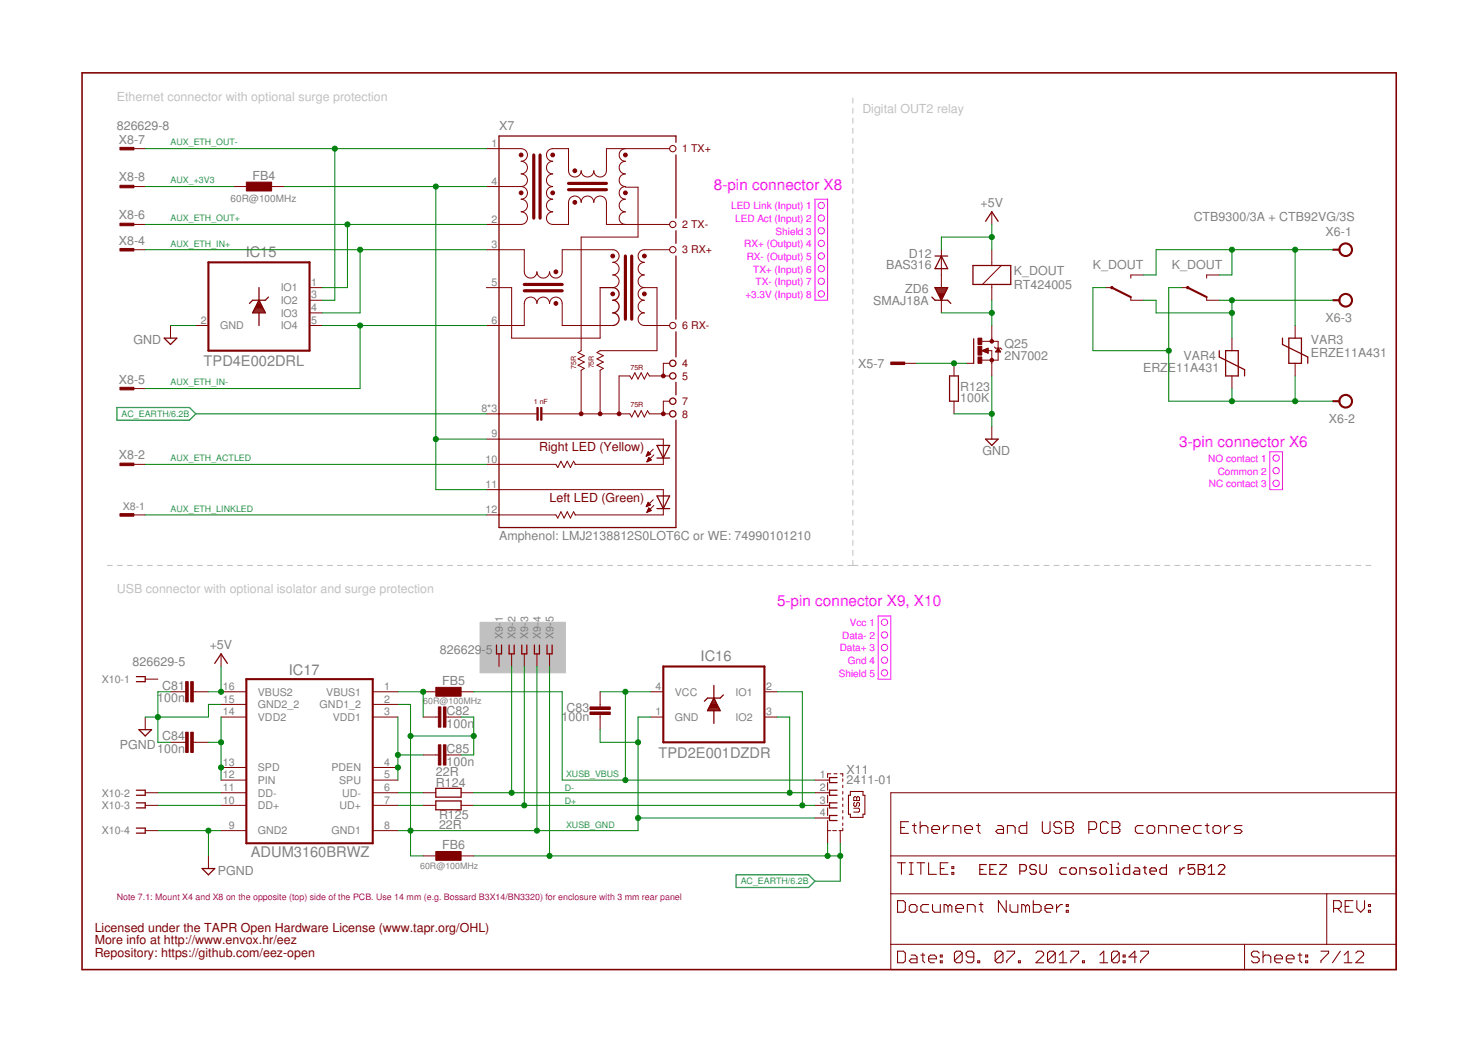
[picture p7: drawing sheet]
<svg xmlns="http://www.w3.org/2000/svg" width="297mm" height="210mm" viewBox="0 0 297 210" stroke-linecap="round" stroke-linejoin="round" font-family="sans-serif">
<g fill="none" stroke="#c0c0c0" stroke-width=".2">
<path d="M171.4 19.7v1M171.4 21.8v1M171.4 23.8v1M171.4 25.8v1M171.4 27.8v1M171.4 29.8v1.1M171.4 31.9v1M171.4 33.9v1M171.4 35.9v1M171.4 37.9v1M171.4 39.9v1.1M171.4 42v1"/>
<path d="M171.4 44v1M171.4 46v1M171.4 48v1M171.4 50v1.1M171.4 52v1.1M171.4 54.1v1M171.4 56.1v1M171.4 58.1v1M171.4 60.1v1.1M171.4 62.2v1M171.4 64.2v1M171.4 66.2v1"/>
<path d="M171.4 68.2v1M171.4 70.2v1.1M171.4 72.3v1M171.4 74.3v1M171.4 76.3v1M171.4 78.3v1M171.4 80.3v1.1M171.4 82.4v1M171.4 84.4v1M171.4 86.4v1M171.4 88.4v1.1M171.4 90.4v1.1"/>
<path d="M171.4 92.5v1M171.4 94.5v1M171.4 96.5v1M171.4 98.5v1M21.6 113.7h1M23.6 113.7h1M25.6 113.7h1M27.6 113.7h1M29.6 113.7h1M31.6 113.7h1M33.6 113.7h1M35.6 113.7h1.1"/>
<path d="M37.7 113.7h1M39.7 113.7h1M41.7 113.7h1M43.7 113.7h1M45.7 113.7h1M47.7 113.7h1M49.7 113.7h1M51.7 113.7h1M53.7 113.7h1.1M55.8 113.7h1M57.8 113.7h1M59.8 113.7h1"/>
<path d="M61.8 113.7h1M63.8 113.7h1M65.8 113.7h1M67.8 113.7h1M69.8 113.7h1M71.8 113.7h1.1M73.9 113.7h1M75.9 113.7h1M77.9 113.7h1M79.9 113.7h1M81.9 113.7h1M83.9 113.7h1"/>
<path d="M85.9 113.7h1M87.9 113.7h1M89.9 113.7h1.1M91.9 113.7h1.1M94 113.7h1M96 113.7h1M98 113.7h1M100 113.7h1M102 113.7h1M104 113.7h1M106 113.7h1M108.1 113.7h1"/>
<path d="M110.1 113.7h1M112.1 113.7h1M114.1 113.7h1M116.1 113.7h1M118.1 113.7h1M120.1 113.7h1M122.1 113.7h1M124.1 113.7h1M126.2 113.7h.9M128.2 113.7h1M130.2 113.7h1M132.2 113.7h1"/>
<path d="M134.2 113.7h1M136.2 113.7h1M138.2 113.7h1M140.2 113.7h1M142.2 113.7h1.1M144.3 113.7h1M146.3 113.7h1M148.3 113.7h1M150.3 113.7h1M152.3 113.7h1M154.3 113.7h1M156.3 113.7h1"/>
<path d="M158.3 113.7h1M160.3 113.7h1.1M162.3 113.7h1.1M164.4 113.7h1M166.4 113.7h1M168.4 113.7h1M170.4 113.7h2M171.4 100.5v1.1M171.4 102.6v1M171.4 104.6v1M171.4 106.6v1M171.4 108.6v1"/>
<path d="M171.4 110.6v1.1M171.4 112.7v1M173.4 113.7h1.1M175.5 113.7h1M177.5 113.7h1M179.5 113.7h1M181.5 113.7h1M183.5 113.7h1.1M185.5 113.7h1.1M187.6 113.7h1M189.6 113.7h1M191.6 113.7h1"/>
<path d="M193.6 113.7h1.1M195.7 113.7h1M197.7 113.7h1M199.7 113.7h1M201.7 113.7h1.1M203.8 113.7h1M205.8 113.7h1M207.8 113.7h1M209.8 113.7h1M211.8 113.7h1.1M213.8 113.7h1.1M215.9 113.7h1"/>
<path d="M217.9 113.7h1M219.9 113.7h1M221.9 113.7h1.1M224 113.7h1M226 113.7h1M228 113.7h1M230 113.7h1.1M232.1 113.7h1M234.1 113.7h1M236.1 113.7h1M238.1 113.7h1M240.1 113.7h1.1"/>
<path d="M242.1 113.7h1.1M244.2 113.7h1M246.2 113.7h1M248.2 113.7h1M250.3 113.7h1M252.3 113.7h1M254.3 113.7h1M256.3 113.7h1M258.3 113.7h1.1M260.3 113.7h1.1M262.4 113.7h1M264.4 113.7h1"/>
<path d="M266.4 113.7h1M268.4 113.7h1.1M270.5 113.7h1M272.5 113.7h1M274.5 113.7h1"/>
</g>
<path d="M96.5 125.1h17.1v10.2h-17.1z" fill="#c0c0c0" stroke="#c0c0c0" stroke-width=".2"/>
<g fill="none" stroke="#800000" stroke-width=".21">
<path d="M170.9 159.1h2.5v.8h.4v3.8h-.4v.6h-2.5v-.6h-.4v-3.8h.4zM180.4 173.5h1.5M181 166.4h.8M181.2 173.5v2.3M182.6 165.2h-1.6v2.4h1.6M182.7 173.5h.8M182.7 175.8h.8M183.1 173.5v2.3M183.4 166h.7M183.7 165.6v1.6l.4 .4M184.3 173.5h1.5M184.9 166.4l.4-.4h.8l.4 .4v1.2"/>
<path d="M184.9 165.2v2.4M185.1 173.5v2.3M186.6 173.5v2.3h1.6M187.3 166.8h1.5v-.4l-.4-.4h-.8l-.3 .4v.8l.3 .4h.8M189 174.6h.7M189.6 166v1.6M190.5 173.5h-1.5v2.3h1.5M190.8 166h-.4l-.8 .8M191.3 175.4h.4v.4h-.4zM191.3 174.2h.4v.4h-.4zM191.6 167.6v-1.6h1.1l.4 .4v1.2M193.9 166.8h1.6v-.4l-.4-.4h-.8l-.4 .4v.8l.4 .4h.8"/>
<path d="M196.2 166h.8M196.6 165.6v1.6l.4 .4M200.5 166h.8l.4 .4v1.2h-1.2l-.4-.4 .4-.4h1.2M202.5 167.6v-1.6h1.1l.4 .4v1.2M206.4 165.2v2.4h-1.2l-.4-.4v-.8l.4-.4h1.2M209.5 165.2v2l.4 .4h.8l.3-.4v-2M213.4 165.6l-.4-.4h-.8l-.4 .4v.4l.4 .4h.8l.4 .4v.4l-.4 .4h-.8l-.4-.4M214.2 165.2h1.1l.4 .4v.4l-.4 .4 .4 .4v.4l-.4 .4h-1.1zM214.2 166.4h1.1M218.8 166.8h1.2l.4-.4v-.8l-.4-.4h-1.2v2.4M222.7 165.6l-.4-.4h-.7l-.4 .4v1.6l.4 .4h.7l.4-.4M223.5 165.2h1.2l.4 .4v.4l-.4 .4 .4 .4v.4l-.4 .4h-1.2z"/>
<path d="M223.5 166.4h1.2M229.7 166h-1.1l-.4 .4v.8l.4 .4h1.1M230.9 166h.8l.4 .4v.8l-.4 .4h-.8l-.4-.4v-.8zM232.9 167.6v-1.6h1.1l.4 .4v1.2M235.2 167.6v-1.6h1.2l.3 .4v1.2M237.5 166.8h1.6v-.4l-.4-.4h-.8l-.4 .4v.8l.4 .4h.8M241.4 166h-1.1l-.4 .4v.8l.4 .4h1.1M242.2 166h.8M242.6 165.6v1.6l.4 .4M243.8 166.4l.4-.4h.7l.4 .4v.8l-.4 .4h-.7l-.4-.4zM246.1 166v1.6M247.3 166h-.4l-.8 .8"/>
<path d="M249.6 166h-1.1l-.4 .4 .4 .4h.7l.4 .4-.4 .4h-1.1M180.4 181.1h1.2l.3 .4v1.5l-.3 .4h-1.2zM180.4 191.2h1.2l.3 .4v1.6l-.3 .4h-1.2zM182.7 182.2l.4-.3h.8l.4 .3v.8l-.4 .4h-.8l-.4-.4zM183.1 192h.8l.4 .4v1.2h-1.2l-.4-.4 .4-.4h1.2M185.1 192h.7M185.5 191.6v1.6l.3 .4M186.6 192.8h1.6v-.4l-.4-.4h-.8l-.4 .4v.8l.4 .4h.8M186.6 181.9h-1.1l-.4 .3v.8l.4 .4h1.1M187.4 181.9v1.1l.4 .4h1.2v-1.5M189 193.2h.4v.4h-.4zM189 192h.4v.4h-.4z"/>
<path d="M190.5 182.2l-.4-.3h-.4v1.5M190.5 182.2l.4-.3 .4 .3v1.2M190.5 182.2v1.2M192.1 182.6h1.5v-.4l-.3-.3h-.8l-.4 .3v.8l.4 .4h.8M193.4 191.6v1.6l-.4 .4h-.8l-.4-.4M193.4 191.6l-.4-.4h-.8l-.4 .4v1.6M193.4 191.6l-1.6 1.6M194.4 183.4v-1.5h1.2l.4 .3v1.2M195.7 192.4h-1.2l-.3-.4v-.4l.3-.4h.8l.4 .4v1.6l-.4 .4h-.8l-.3-.4M196.5 193.2h.4v.4h-.4zM196.8 181.9h.7M197.1 181.5v1.5l.4 .4"/>
<path d="M201.6 191.6v1.6l-.4 .4h-.8l-.4-.4M201.6 191.6l-.4-.4h-.8l-.4 .4v1.6M201.6 191.6l-1.6 1.6M202.2 181.1v2.3l-1.5-2.3v2.3M202.3 191.2h1.6v.4l-1.6 1.6v.4M203 181.9v1.1l.4 .4h1.2v-1.5M204.7 193.2h.4v.4h-.4zM206.1 182.2l-.4-.3h-.4v1.5M206.1 182.2v1.2M206.1 182.2l.4-.3 .4 .3v1.2M207.7 181.1v2.3h1.2l.3-.4v-.8l-.3-.3h-1.2M208.2 191.6l.4-.4h.8l.3 .4v.4l-1.5 1.6h1.5"/>
<path d="M210 182.6h1.6v-.4l-.4-.3h-.8l-.4 .3v.8l.4 .4h.8M212.1 191.6v1.6l-.4 .4h-.8l-.4-.4M212.1 191.6l-.4-.4h-.8l-.4 .4v1.6M212.1 191.6l-1.6 1.6M212.3 181.9v1.5M212.9 193.6h1.5M212.9 192l.7-.8v2.4M213.5 181.9h-.4l-.8 .7M214.3 183h.4v.4h-.4zM214.3 181.9h.4v.3h-.4zM215.2 191.2h1.6v.4l-1.6 1.6v.4M217.6 193.2h.3v.4h-.3z"/>
<path d="M221 193.6h1.6M221 192l.8-.8v2.4M224.9 191.6v1.6l-.3 .4h-.8l-.4-.4M224.9 191.6l-.3-.4h-.8l-.4 .4v1.6M224.9 191.6l-1.5 1.6M225.7 193.2h.4v.4h-.4zM225.7 192h.4v.4h-.4zM228.5 192.4h-1.6l1.2-1.2v2.4M229.2 191.2h1.6v.4l-1.6 1.6v.4M253.1 191.6l-.4-.4h-.8l-.4 .4v.4l.4 .4h.8l.4 .4v.4l-.4 .4h-.8l-.4-.4M253.8 192.4l.4-.4h.8l.4 .4v1.2M253.8 191.2v2.4"/>
<path d="M256.2 192.8h1.5v-.4l-.4-.4h-.7l-.4 .4v.8l.4 .4h.7M258.5 192.8h1.6v-.4l-.4-.4h-.8l-.4 .4v.8l.4 .4h.8M260.9 192h.7M261.2 191.6v1.6l.4 .4M262.4 193.2h.4v.4h-.4zM262.4 192h.4v.4h-.4zM265.5 191.2h1.5v.4l-1.5 1.6v.4M268 182.6h1.2l.4-.4v-.7l-.4-.4h-1.2v2.3M268.8 182.6l.8 .8M269.4 191.2l-1.6 2.4M270.2 193.6h1.5M270.2 192l.7-.8v2.4"/>
<path d="M270.3 182.2h.8M271.9 181.1h-1.6v2.3h1.6M272.5 191.6l.4-.4h.7l.4 .4v.4l-1.5 1.6h1.5M272.7 181.1v1.5l.8 .8 .7-.8v-1.5M275 183h.4v.4h-.4zM275 181.9h.4v.3h-.4z"/>
</g>
<g fill="none" stroke="#800000" stroke-width=".25">
<path d="M135.8 28.6v-1.3h-35.5v78.8h35.5v-21.6M135.8 31.2v12.7M52 57.8v2.6M54 59.7l-.7 .7h-2.5l-.7 .6M120.6 57.8h2.5a1.27 1.27 0 0 1 1.3 1.3 1.27 1.27 0 0 1-1.3 1.3 1.27 1.27 0 0 1 1.3 1.2 1.27 1.27 0 0 1-1.3 1.3 1.27 1.27 0 0 1 1.3 1.3 1.27 1.27 0 0 1-1.3 1.2M135.8 46.4v2.5M135.8 51.5v12.7M187.3 59.7l.6 .7h2.6l.6 .6M187.9 57.8h2.6l-1.3 2.6zM187.9 51.5h2.6M188 58.1h2.3M188.2 58.3h2"/>
<path d="M188.3 58.5h1.8M188.4 58.7h1.6M188.5 59h1.4M188.6 59.2h1.2M188.7 59.4h1M188.8 59.6h.7M188.9 59.9h.5M189.2 51.5l1.3 2.5h-2.6zM195.5 53.4h7.6v3.8h-7.6zM198.1 44.5l1.2-1.9 1.3 1.9M33 68h2.5l-1.2 1.3zM50.8 62.7h2.4"/>
<path d="M51 62.5h2.1M51.1 62.3h1.9M51.2 62.1h1.7M51.3 61.8h1.5M51.4 61.6h1.3M51.5 61.4h1.1M51.6 61.2h.9M51.7 61h.6M51.9 60.7h.3M52 60.5h.1M52 60.4l1.3 2.5h-2.5zM52 62.9v2.5"/>
<path d="M135.8 66.7v5.1M135.8 76.9v2.5M189 60.1h.3M189.1 60.3h.1M190.8 75.6h1.8v5.1h-1.8zM195.7 68.1v4.9M245 70.5v1.3l5.1 2.5v1.3M246.3 70.5h2.6v5.1h-2.6zM257.7 68v1.3l5.1 2.5v1.2M259 68h2.6v5h-2.6zM132 89.6h2.6l-1.3 2.5zM132 92.1h2.6"/>
<path d="M132 99.7h2.6l-1.3 2.6zM198.1 88.3h2.5l-1.3 1.3zM132 102.3h2.6M27.4 136h1.8v1.1h-1.8M43.2 133.4l1.2-1.9 1.3 1.9M99.8 129.7v1.8h1v-1.8M102.3 129.7v1.8h1v-1.8M104.9 129.7v1.8h1v-1.8M107.4 129.7v1.8h1v-1.8M109.9 129.7v1.8h1.1v-1.8M143.5 137.8v2.6M145.4 139.7l-.7 .7h-2.5l-.6 .6"/>
<path d="M27.4 158.9h1.8v1h-1.8M27.9 146.7h2.6l-1.3 1.3zM87.6 158.5h5.1v1.8h-5.1zM142.3 142.7h2.4M142.4 142.5h2.1M142.5 142.3h1.9M142.6 142.1h1.7M142.7 141.8h1.5M142.8 141.6h1.3M142.9 141.4h1.1M143 141.2h.9M143.2 140.9h.6"/>
<path d="M143.3 140.7h.4M143.4 140.5h.2M143.5 140.4l1.2 2.5h-2.5zM143.5 142.9v2.5M168.2 156.3h-1.5v1.1h1.5M168.2 158.9h-1.5v1h1.5M27.4 161.4h1.8v1h-1.8M27.4 166.5h1.8v1h-1.8M40.6 174.6h2.6l-1.3 1.3zM87.6 161h5.1v1.8h-5.1zM168.2 161.4h-1.5v1h1.5M168.2 164h-1.5v1h1.5"/>
<circle cx="135.2" cy="75.6" r=".64"/>
<circle cx="135.2" cy="73" r=".64"/>
<circle cx="135.2" cy="80.7" r=".64"/>
<circle cx="135.2" cy="83.2" r=".64"/>
</g>
<g fill="none" stroke="#800000" stroke-width=".2">
<path d="M26.6 37.5h2.6M26.6 29.9h2.6M47 37.5h2.5M54.6 37.5h2.5M97.7 29.9h7a1.27 1.27 0 0 1 1.3 1.3 1.27 1.27 0 0 1-1.3 1.2 1.27 1.27 0 0 1 1.3 1.3 1.27 1.27 0 0 1-1.3 1.3 1.27 1.27 0 0 1 1.3 1.2 1.27 1.27 0 0 1-1.3 1.3M97.7 37.5h7M104.7 37.5a1.27 1.27 0 0 1 1.3 1.3 1.27 1.27 0 0 1-1.3 1.2 1.27 1.27 0 0 1 1.3 1.3 1.27 1.27 0 0 1-1.3 1.3 1.27 1.27 0 0 1 1.3 1.3 1.27 1.27 0 0 1-1.3 1.2h-7M125.7 29.9a1.27 1.27 0 0 0-1.3 1.3 1.27 1.27 0 0 0 1.3 1.2 1.27 1.27 0 0 0-1.3 1.3 1.27 1.27 0 0 0 1.3 1.3 1.27 1.27 0 0 0-1.3 1.2 1.27 1.27 0 0 0 1.3 1.3 1.27 1.27 0 0 0-1.3 1.3 1.27 1.27 0 0 0 1.3 1.2 1.27 1.27 0 0 0-1.3 1.3 1.27 1.27 0 0 0 1.3 1.3 1.27 1.27 0 0 0-1.3 1.3 1.27 1.27 0 0 0 1.3 1.2M125.7 37.6h2.5v10.1h-11.4v22.8l-.6 .4 1.2 .6-1.2 .7 1.2 .6-1.2 .6 1.2 .7-.6 .3v8.8M134.6 29.9h-12.7v4.4a1.27 1.27 0 0 1-1.3 1.3 1.27 1.27 0 0 1-1.3-1.3 1.27 1.27 0 0 1-1.2 1.3 1.27 1.27 0 0 1-1.3-1.3 1.27 1.27 0 0 1-1.3 1.3 1.27 1.27 0 0 1-1.2-1.3v-4.4h-3.2a1.27 1.27 0 0 0-1.3 1.3 1.27 1.27 0 0 0 1.3 1.2 1.27 1.27 0 0 0-1.3 1.3 1.27 1.27 0 0 0 1.3 1.3 1.27 1.27 0 0 0-1.3 1.2 1.27 1.27 0 0 0 1.3 1.3 1.27 1.27 0 0 0-1.3 1.3 1.27 1.27 0 0 0 1.3 1.2 1.27 1.27 0 0 0-1.3 1.3 1.27 1.27 0 0 0 1.3 1.3 1.27 1.27 0 0 0-1.3 1.3 1.27 1.27 0 0 0 1.3 1.2h3.2v-4.4a1.27 1.27 0 0 1 1.2-1.3 1.27 1.27 0 0 1 1.3 1.3 1.27 1.27 0 0 1 1.3-1.3 1.27 1.27 0 0 1 1.2 1.3 1.27 1.27 0 0 1 1.3-1.3 1.27 1.27 0 0 1 1.3 1.3v4.4h12.7M26.6 45.1h2.6M26.6 50.2h2.6"/>
<path d="M62.2 57.8h2.5M97.7 50.2h7.7v4.5a1.27 1.27 0 0 0 1.2 1.2 1.27 1.27 0 0 0 1.3-1.2 1.27 1.27 0 0 0 1.3 1.2 1.27 1.27 0 0 0 1.2-1.2 1.27 1.27 0 0 0 1.3 1.2 1.27 1.27 0 0 0 1.3-1.2v-4.5h10.1a1.27 1.27 0 0 1 1.3 1.3 1.27 1.27 0 0 1-1.3 1.2 1.27 1.27 0 0 1 1.3 1.3 1.27 1.27 0 0 1-1.3 1.3 1.27 1.27 0 0 1 1.3 1.3 1.27 1.27 0 0 1-1.3 1.2M97.7 57.8h5.1v10.2h17.8v-10.2M129.5 57.8a1.27 1.27 0 0 0-1.3 1.3 1.27 1.27 0 0 0 1.3 1.3 1.27 1.27 0 0 0-1.3 1.2 1.27 1.27 0 0 0 1.3 1.3 1.27 1.27 0 0 0-1.3 1.3 1.27 1.27 0 0 0 1.3 1.2h5.1M129.5 57.8h2.5v12.7h-11.4l-.6 .4 1.2 .6-1.2 .7 1.2 .6-1.2 .6 1.2 .7-.6 .3v8.8M134.6 50.2h-5.1a1.27 1.27 0 0 0-1.3 1.3 1.27 1.27 0 0 0 1.3 1.2 1.27 1.27 0 0 0-1.3 1.3 1.27 1.27 0 0 0 1.3 1.3 1.27 1.27 0 0 0-1.3 1.3 1.27 1.27 0 0 0 1.3 1.2M189.2 50.2v7.6M199.3 42.6v2.5M199.3 50.2v3.2M199.3 57.2v3.2M201.2 53.4l-3.8 3.8M222.2 57.8h1.3"/>
<path d="M227.3 59.7v.7h2.5M229.8 55.3h-2.5v.6M237.4 57.8h1.3M242.5 59.7v.7h2.5M245 55.3h-2.5v.6M26.6 78.1h2.6M34.3 65.4v2.6M39.3 65.4h2.6M62.2 65.4h2.5M62.2 60.4h2.5M62.2 62.9h2.5M97.7 65.4h7.7v-4.4a1.27 1.27 0 0 1 1.2-1.3 1.27 1.27 0 0 1 1.3 1.3 1.27 1.27 0 0 1 1.3-1.3 1.27 1.27 0 0 1 1.2 1.3 1.27 1.27 0 0 1 1.3-1.3 1.27 1.27 0 0 1 1.3 1.3v4.4h10.1"/>
<path d="M134.6 73h-1.3v2.6M134.6 75.6h-4.1l-.4-.6-.6 1.2-.6-1.2-.7 1.2-.6-1.2-.6 1.2-.4-.6h-2.2v7.6M181.6 73h2.5M189.2 60.4v2.5M191.7 73v2.6M194.3 73h1.4M197.3 70.5l1.3-.5v1zM197.3 68.6h3.3v3.8h-3.3M197.4 70.5h1.2M197.5 70.6h1.1M197.7 70.4h.9M197.8 70.7h.8"/>
<path d="M198 70.2h.6M198.1 70.8h.5M198.3 70.1h.3M198.4 71h.2M198.5 70.5h.8v5.1M199.3 65.4v3.2M199.8 69.8l.3 .2h1l.3 .3M200.2 70.6h.8M200.3 70.5h.6M200.4 70.4h.4M200.4 70.2h.3M200.5 70.1h.2"/>
<path d="M200.6 70l.5 .8h-1zM247.6 68v2.5M247.6 75.6v2.5M260.3 65.4v2.6M260.3 73v2.6M26.6 93.4h2.6M97.7 93.4h14l.4 .6 .6-1.3 .7 1.3 .6-1.3 .6 1.3 .7-1.3 .4 .7M97.7 88.3h35.6v5.1h-17.8M97.7 98.4h35.6v5.1h-17.8M97.7 83.2h10.2M108.9 83.2h17.7l.4 .6 .6-1.2 .6 1.2 .7-1.2 .6 1.2 .6-1.2 .4 .6h4.1M129.9 91.7h.1"/>
<path d="M129.9 91.6h.3M130 91.5h.5M130 91.3h.8M130 92.8h.2M130.1 91.2h.5M130.1 92.7h.4M130.2 91.1h.3M130.2 92.5h.5M130.2 91h.2M130.2 92.4h.6M130.2 92.3h.5M130.3 90.8l-.4 .9"/>
<path d="M130.3 90.8l.5 .5M130.3 90.8h.1M130.3 92.2h.3M130.3 92.1h.2M130.4 92l.5 .5-.9 .4zM130.8 91.3l-.9 .4M131.3 90.3l-1.4 1.4M131.4 91.5l-1.4 1.4M134.6 80.7h-1.3v2.5M191.7 80.7v2.5M199.3 85.7v2.6M26.6 103.5h2.6"/>
<path d="M97.7 103.5h14l.4 .7 .6-1.3 .7 1.3 .6-1.3 .6 1.3 .7-1.3 .4 .6M129.9 101.8h.1M129.9 101.7h.4M130 101.6h.6M130 101.5h.7M130 102.9h.2M130.1 101.3h.5M130.1 102.8h.4M130.2 101.2h.3M130.2 102.7h.6M130.2 102.6h.6M130.2 101.1h.2"/>
<path d="M130.3 101l.5 .5-.9 .4zM130.3 102.4h.4M130.3 102.3h.3M130.4 102.2h.1M130.4 102.1l.5 .5-.9 .4zM131.3 100.5l-1.4 1.4M131.4 101.6l-1.4 1.4M29.2 136.5h2.5M34.3 139.1h3M38.8 139.1h3.1M44.4 139.1h5.1M44.4 131.5v2.5"/>
<path d="M74.9 139.1h5.1M85 139.1h2.6M92.7 139.1h2.5M100.3 131.5v2.5M102.8 131.5v2.5M105.4 131.5v2.5M107.9 131.5v2.5M110.4 131.5v2.5M120.6 139.1v3M130.8 139.1h2.5M153.6 139.1h2.6M29.2 159.4h2.5"/>
<path d="M29.2 144.2v2.5M34.3 149.2h3M38.8 149.2h3.1M44.4 159.4h5.1M44.4 156.8h5.1M44.4 144.2h5.1M44.4 154.3h5.1M44.4 141.6h5.1M74.9 159.4h5.1M74.9 156.8h5.1M74.9 144.2h5.1M74.9 154.3h5.1"/>
<path d="M74.9 141.6h5.1M85 159.4h2.6M85 144.2h3.1M85 151.8h3.1M89.6 144.2h3.1M89.6 151.8h3.1M92.7 159.4h2.5M120.6 143.7v3M130.8 144.2h2.5M153.6 144.2h2.6M163.8 159.4h2.9M163.8 156.8h2.9"/>
<path d="M166.3 157.4v1.5M166.3 159.9v1.5M167 155.6h-.7v.7M167.6 155.6h.6M168.9 155.6h.5v.5M169.4 156.6v.5M169.4 157.9v.5M169.4 159.1v.5M179 159.4h101.6v35.5h-101.6zM29.2 167h2.5M29.2 161.9h2.5M41.9 172.1v2.5"/>
<path d="M44.4 167h5.1M44.4 161.9h5.1M74.9 167h5.1M74.9 161.9h5.1M85 161.9h2.6M85 172.1h2.6M92.7 161.9h2.5M92.7 172.1h2.5M163.8 164.5h2.9M163.8 161.9h2.9M166.3 167h.7M166.3 162.4v1.6"/>
<path d="M166.3 165v4.5M167.3 167h.8M168.9 167v2.5M169.4 166.5v.5h-.8M169.4 160.4v.5M169.4 161.7v.5M169.4 162.9v.5M169.4 164.2v.5M169.4 165.5v.5M171.6 162.5h1l.1 .2v.4l-.1 .2h-1M171.6 160.4l.2-.2 .4 .2 .4-.2 .1 .2v.6h-1.1zM171.8 161.3l-.2 .2v.4l.4 .2 .2-.2v-.4l.4-.2 .1 .2v.4l-.1 .2"/>
<path d="M172.2 160.4v.6M179 179.7h101.6M179 172.1h101.6M266.6 179.7v10.2M179 189.9h101.6M250.1 189.9v5"/>
<circle cx="135.2" cy="29.9" r=".64"/>
<circle cx="135.2" cy="45.1" r=".64"/>
<circle cx="135.2" cy="50.2" r=".64"/>
<circle cx="135.2" cy="65.4" r=".64"/>
</g>
<path d="M107.3 31.2v12.7M108.5 31.2v12.7M114.3 38.1h7.6M114.3 36.9h7.6M105.4 58.5h7.6M105.4 57.2h7.6M125.7 51.5v12.7M127 51.5v12.7" fill="none" stroke="#800000" stroke-width=".63"/>
<g fill="#800000" stroke="#800000" stroke-width=".2">
<circle cx="104.7" cy="31.2" r=".38"/>
<circle cx="104.7" cy="38.8" r=".38"/>
<circle cx="111.1" cy="31.2" r=".38"/>
<circle cx="111.1" cy="38.8" r=".38"/>
<circle cx="115.5" cy="40.7" r=".38"/>
<circle cx="115.5" cy="34.3" r=".38"/>
<circle cx="129.5" cy="51.5" r=".38"/>
<circle cx="129.5" cy="59.1" r=".38"/>
<circle cx="123.1" cy="51.5" r=".38"/>
<circle cx="123.1" cy="59.1" r=".38"/>
<circle cx="111.7" cy="61" r=".38"/>
<circle cx="111.7" cy="54.7" r=".38"/>
<circle cx="120.6" cy="83.2" r=".38"/>
<circle cx="116.8" cy="83.2" r=".38"/>
<circle cx="124.4" cy="83.2" r=".38"/>
<circle cx="133.3" cy="83.2" r=".38"/>
<circle cx="133.3" cy="75.6" r=".38"/>
<circle cx="125.7" cy="31.2" r=".38"/>
<circle cx="125.7" cy="38.8" r=".38"/>
<circle cx="199.3" cy="68.6" r=".36"/>
<circle cx="199.3" cy="72.4" r=".36"/>
</g>
<g fill="#800000" stroke="#800000" stroke-width=".2">
<path d="M107.9 81.9h.3v2.6h-.3z"/>
<path d="M108.7 81.9h.2v2.6h-.2z"/>
<path d="M49.5 36.6h5.1v1.8h-5.1z"/>
<path d="M24.1 93.1h2.8v.5h-2.8z"/>
<path d="M24.1 50h2.8v.5h-2.8z"/>
<path d="M24.1 29.6h2.8v.5h-2.8z"/>
<path d="M24.1 37.3h2.8v.5h-2.8z"/>
<path d="M24.1 77.9h2.8v.5h-2.8z"/>
<path d="M24.1 44.9h2.8v.5h-2.8z"/>
<path d="M24.1 103.3h2.8v.5h-2.8z"/>
<path d="M87.6 171.2h5.1v1.8h-5.1z"/>
<path d="M87.6 138.2h5.1v1.8h-5.1z"/>
<path d="M89.1 142.1h.5v4.1h-.5z"/>
<path d="M88.1 142.1h.5v4.1h-.5z"/>
<path d="M89.1 149.8h.5v4h-.5z"/>
<path d="M88.1 149.8h.5v4h-.5z"/>
<path d="M37.3 147.2h.5v4.1h-.5z"/>
<path d="M38.3 147.2h.5v4.1h-.5z"/>
<path d="M37.3 137.1h.5v4h-.5z"/>
<path d="M38.3 137.1h.5v4h-.5z"/>
<path d="M118.6 142.1h4v.5h-4z"/>
<path d="M118.6 143.2h4v.5h-4z"/>
<path d="M196.6 71.8h.7v1.2h-.7z"/>
<path d="M196.6 68h.7v1.3h-.7z"/>
<path d="M196.6 69.6h.7v1.8h-.7z"/>
<path d="M179 72.8h2.8v.5h-2.8z"/>
</g>
<path d="M16.5 14.6h264.1v180.3h-264.1z" fill="none" stroke="#800000" stroke-width=".32"/>
<g fill="none" stroke="#800000" stroke-width=".23">
<path d="M196.9 174.8h.7M198.2 173.8h-1.3v2h1.3M198.9 174.8h.7M200.2 173.8h-1.3v2h1.3M200.9 173.8h1.3v.4l-1.3 1.3v.3h1.3M205 175.1h.9l.4-.3v-.6l-.4-.4h-.9v2M208.3 174.2l-.4-.4h-.6l-.3 .4v.3l.3 .3h.6l.4 .3v.4l-.4 .3h-.6l-.3-.3M209 173.8v1.7l.3 .3h.7l.3-.3v-1.7M214.3 174.5h-1l-.3 .3v.7l.3 .3h1M215.3 174.5h.7l.3 .3v.7l-.3 .3h-.7l-.3-.3v-.7zM217 175.8v-1.3h1l.3 .3v1M220.3 174.5h-.9l-.4 .3 .4 .3h.6l.3 .4-.3 .3h-1"/>
<path d="M221.4 174.5h.6l.4 .3v.7l-.4 .3h-.6l-.4-.3v-.7zM223.1 173.8h.3v2M223.1 175.8h.6M224.4 175.8h.6M224.4 174.5h.3v1.3M224.7 173.5v.3M227 173.8v2h-.9l-.4-.3v-.7l.4-.3h.9M228.1 174.5h.6l.3 .3v1h-.9l-.3-.3 .3-.4h.9M229.8 174.5h.6M230.1 174.2v1.3l.3 .3M231.1 175.1h1.3v-.3l-.3-.3h-.7l-.3 .3v.7l.3 .3h.7M234.4 173.8v2h-1l-.3-.3v-.7l.3-.3h1"/>
<path d="M237.1 174.5v1.3M238.1 174.5h-.3l-.7 .6M240.1 173.8h-1.3v1l.7-.3h.3l.3 .3v.7l-.3 .3h-.7l-.3-.3M240.8 173.8h1l.3 .4v.3l-.3 .3 .3 .3v.4l-.3 .3h-1zM240.8 174.8h1M242.8 175.8h1.3M242.8 174.5l.7-.7v2M244.8 174.2l.4-.4h.6l.3 .4v.3l-1.3 1.3h1.3"/>
</g>
<g fill="none" stroke="#800000" stroke-width=".42">
<path d="M41.9 52.7h20.3v17.8h-20.3zM223.5 57.8l3.8 1.9M238.7 57.8l3.8 1.9M267.9 50.2h1.3M267.9 60.4h1.3M267.9 80.7h1.3M49.5 136.5h25.4v33h-25.4zM133.3 134h20.3v15.2h-20.3z"/>
<circle cx="223.5" cy="57.8" r=".13"/>
<circle cx="238.7" cy="57.8" r=".13"/>
<circle cx="270.4" cy="50.2" r="1.27"/>
<circle cx="270.4" cy="60.4" r="1.27"/>
<circle cx="270.4" cy="80.7" r="1.27"/>
</g>
<g fill="none" stroke="#008000" stroke-width=".2">
<path d="M29.2 29.9h68.5M29.2 37.5h17.8M57.1 37.5h40.6M67.3 29.9v30.5h-2.6M87.6 37.5v60.9h10.1M29.2 45.1h68.5M29.2 50.2h68.5M69.8 45.1v12.7h-5.1M72.4 50.2v12.7h-7.7M199.3 45.1v5.1M199.3 47.7h-10.1v2.5M222.2 57.8h-2.6v12.7h15.3"/>
<path d="M237.4 57.8h-2.5v22.9h33M247.6 50.2v5.1h-2.6M260.3 50.2v15.2M267.9 50.2h-35.6v5.1h-2.5M34.3 65.4h5M64.7 65.4h33M72.4 65.4v12.7h-43.2M184.1 73h10.2M189.2 62.9h10.1M199.3 60.4v5M199.3 75.6v10.1M229.8 60.4h2.5v2.5h15.3"/>
<path d="M245 60.4h22.9M247.6 60.4v7.6M247.6 78.1v2.6M260.3 75.6v5.1M29.2 93.4h68.5M39.3 83.2h58.4M87.6 88.3h10.1M191.7 83.2h7.6M29.2 103.5h68.5M34.3 139.1h-2.6v10.1h2.6M44.4 134v5.1h-2.5M80 139.1h5v5.1"/>
<path d="M95.2 139.1h17.8v17.7h50.8M102.8 134v25.4M105.4 134v27.9M107.9 134v33M110.4 134v38.1M120.6 139.1h10.2M125.7 139.1v17.7M156.2 139.1h5v22.8M31.7 159.4h12.7M41.9 149.2h2.5M44.4 141.6h-2.5v2.6h-12.7M44.4 144.2v12.6"/>
<path d="M80 141.6h2.5v30.5h2.5M80 159.4h5M80 144.2v12.6M80 151.8h5M82.5 148h12.7M92.7 144.2h2.5v7.6h-2.5M95.2 159.4h68.6M120.6 146.7v2.5h7.6M130.8 144.2h-2.6v22.8h-48.2M156.2 144.2h2.5v15.2M31.7 167h12.7M31.7 161.9h12.7"/>
<path d="M41.9 167v5.1M80 161.9h5M95.2 172.1h73.7M95.2 161.9h68.6M128.2 164.5h35.6M166.3 169.5v2.6M168.9 169.5v7.7h-5.1"/>
</g>
<g fill="#008000" stroke="#008000" stroke-width=".2">
<circle cx="41.9" cy="167" r=".51"/>
<circle cx="31.7" cy="144.2" r=".51"/>
<circle cx="199.3" cy="83.2" r=".51"/>
<circle cx="168.9" cy="172.1" r=".51"/>
<circle cx="110.4" cy="172.1" r=".51"/>
<circle cx="166.3" cy="172.1" r=".51"/>
<circle cx="44.4" cy="139.1" r=".51"/>
<circle cx="199.3" cy="47.7" r=".51"/>
<circle cx="102.8" cy="159.4" r=".51"/>
<circle cx="158.7" cy="159.4" r=".51"/>
<circle cx="105.4" cy="161.9" r=".51"/>
<circle cx="161.2" cy="161.9" r=".51"/>
<circle cx="125.7" cy="156.8" r=".51"/>
<circle cx="125.7" cy="139.1" r=".51"/>
<circle cx="80" cy="154.3" r=".51"/>
<circle cx="80" cy="151.8" r=".51"/>
<circle cx="85" cy="139.1" r=".51"/>
<circle cx="44.4" cy="149.2" r=".51"/>
<circle cx="44.4" cy="154.3" r=".51"/>
<circle cx="82.5" cy="167" r=".51"/>
<circle cx="95.2" cy="148" r=".51"/>
<circle cx="82.5" cy="148" r=".51"/>
<circle cx="128.2" cy="164.5" r=".51"/>
<circle cx="128.2" cy="149.2" r=".51"/>
<circle cx="107.9" cy="167" r=".51"/>
<circle cx="67.3" cy="29.9" r=".51"/>
<circle cx="69.8" cy="45.1" r=".51"/>
<circle cx="72.4" cy="65.4" r=".51"/>
<circle cx="72.4" cy="50.2" r=".51"/>
<circle cx="247.6" cy="50.2" r=".51"/>
<circle cx="260.3" cy="50.2" r=".51"/>
<circle cx="199.3" cy="62.9" r=".51"/>
<circle cx="234.9" cy="70.5" r=".51"/>
<circle cx="247.6" cy="80.7" r=".51"/>
<circle cx="260.3" cy="80.7" r=".51"/>
<circle cx="191.7" cy="73" r=".51"/>
<circle cx="247.6" cy="60.4" r=".51"/>
<circle cx="247.6" cy="62.9" r=".51"/>
<circle cx="87.6" cy="88.3" r=".51"/>
<circle cx="87.6" cy="37.5" r=".51"/>
</g>
<g fill="none" stroke="#f0f" stroke-width=".2">
<path d="M163.8 40h2.5v20.4h-2.5zM255.2 90.8h2.5v7.6h-2.5zM176.5 123.8h2.5v12.7h-2.5z"/>
<circle cx="165.1" cy="46.4" r=".64"/>
<circle cx="165.1" cy="51.5" r=".64"/>
<circle cx="165.1" cy="59.1" r=".64"/>
<circle cx="165.1" cy="48.9" r=".64"/>
<circle cx="165.1" cy="54" r=".64"/>
<circle cx="165.1" cy="43.9" r=".64"/>
<circle cx="165.1" cy="56.6" r=".64"/>
<circle cx="165.1" cy="41.3" r=".64"/>
<circle cx="256.5" cy="94.6" r=".64"/>
<circle cx="256.5" cy="97.2" r=".64"/>
<circle cx="256.5" cy="92.1" r=".64"/>
<circle cx="177.8" cy="130.2" r=".64"/>
<circle cx="177.8" cy="132.7" r=".64"/>
<circle cx="177.8" cy="125.1" r=".64"/>
<circle cx="177.8" cy="135.3" r=".64"/>
<circle cx="177.8" cy="127.7" r=".64"/>
</g>
<path d="M23.5 81.9h14.6l1.2 1.3-1.2 1.3h-14.6zM147.9 175.9h14.6l1.3 1.3-1.3 1.2h-14.6z" fill="none" stroke="#008080" stroke-width=".25"/>
<g font-size="3.1" fill="#f0f">
<text x="143.5" y="38.1">8-pin connector X8</text>
<text x="237" y="89.8">3-pin connector X6</text>
<text x="156.2" y="121.9">5-pin connector X9, X10</text>
</g>
<g font-size="2.9" fill="#808080">
<text x="49.4" y="51.7">IC15</text>
<text x="40.9" y="73.7">TPD4E002DRL</text>
<text x="58.1" y="135.6">IC17</text>
<text x="140.8" y="133">IC16</text>
<text x="132.3" y="152.4">TPD2E001DZDR</text>
<text x="50.4" y="172.3">ADUM3160BRWZ</text>
</g>
<g font-size="2.5" fill="#c0c0c0">
<text x="23.5" y="20.2">Ethernet connector with optional surge protection</text>
<text x="173.3" y="22.8">Digital OUT2 relay</text>
<text x="23.5" y="119.3">USB connector with optional isolator and surge protection</text>
</g>
<g font-size="2.5" fill="#808080">
<text x="23.5" y="26.1">826629-8</text>
<text x="23.9" y="28.9">X8-7</text>
<text x="100.3" y="26.1">X7</text>
<text x="23.9" y="36.5">X8-8</text>
<text x="50.8" y="36.2">FB4</text>
<text x="197.1" y="41.6">+5V</text>
<text x="23.9" y="44.1">X8-6</text>
<text x="239.9" y="44.4">CTB9300/3A + CTB92VG/3S</text>
<text x="266.4" y="47.5">X6-1</text>
<text x="23.9" y="49.2">X8-4</text>
<text x="182.7" y="51.8">D12</text>
<text x="178.1" y="54.1">BAS316</text>
<text x="181.9" y="59">ZD6</text>
<text x="203.8" y="58.1">RT424005</text>
<text x="203.8" y="55.3">K_DOUT</text>
<text x="219.7" y="54">K_DOUT</text>
<text x="235.5" y="54">K_DOUT</text>
<text x="175.5" y="61.2">SMAJ18A</text>
<text x="266.4" y="64.7">X6-3</text>
<text x="26.8" y="69.2">GND</text>
<text x="201.9" y="69.9">Q25</text>
<text x="263.5" y="71.8">ERZE11A431</text>
<text x="263.5" y="69.2">VAR3</text>
<text x="23.9" y="77.1">X8-5</text>
<text x="172.5" y="73.9">X5-7</text>
<text x="201.9" y="72.4">2N7002</text>
<text x="229.7" y="74.8">ERZE11A431</text>
<text x="237.9" y="72.3">VAR4</text>
<text x="193" y="80.8">100K</text>
<text x="193" y="78.5">R123</text>
<text x="267.1" y="85">X6-2</text>
<text x="23.9" y="92.4">X8-2</text>
<text x="197.4" y="91.5">GND</text>
<text x="100.3" y="108.6">Amphenol: LMJ2138812S0LOT6C or WE: 74990101210</text>
<text x="42.1" y="130.4">+5V</text>
<text x="88.4" y="131.5">826629</text>
<text x="96.8" y="131.5">-5</text>
<text x="26.6" y="134">826629-5</text>
<text x="88.9" y="137.8">FB5</text>
<text x="31.6" y="141.2">100n</text>
<text x="32.6" y="138.7">C81</text>
<text x="89.8" y="143.8">C82</text>
<text x="113.9" y="143.1">C83</text>
<text x="32.6" y="148.9">C84</text>
<text x="89.8" y="146.3">100n</text>
<text x="112.9" y="145">100n</text>
<text x="24.1" y="150.5">PGND</text>
<text x="31.6" y="151.4">100n</text>
<text x="87.6" y="156">22R</text>
<text x="89.8" y="153.9">100n</text>
<text x="89.8" y="151.4">C85</text>
<text x="170.1" y="155.6">X11</text>
<text x="87.6" y="158.2">R124</text>
<text x="170.1" y="157.6">2411-01</text>
<text x="88.2" y="166.8">22R</text>
<text x="88.2" y="164.6">R125</text>
<text x="88.9" y="170.7">FB6</text>
<text x="43.8" y="175.9">PGND</text>
</g>
<g font-size="2.5" fill="#800000">
<text x="108.4" y="90.7">Right LED (Yellow)</text>
<text x="110.4" y="100.9">Left LED (Green)</text>
<text x="19" y="187.3">Licensed under the TAPR Open Hardware License (www.tapr.org/OHL)</text>
<text x="19" y="189.9">More info at http://www.envox.hr/eez</text>
<text x="19" y="192.4">Repository: https://github.com/eez-open</text>
</g>
<g font-size="2.1" fill="#808080">
<text x="98.8" y="29.5">1</text>
<text x="98.8" y="37.1">4</text>
<text x="98.8" y="44.8">2</text>
<text x="98.8" y="49.8">3</text>
<text x="56.4" y="58.6">IO1</text>
<text x="62.6" y="57.5">1</text>
<text x="98.8" y="57.5">5</text>
<text x="40.3" y="65.1">2</text>
<text x="56.4" y="61.1">IO2</text>
<text x="56.4" y="63.7">IO3</text>
<text x="62.6" y="60">3</text>
<text x="62.6" y="62.5">4</text>
<text x="62.6" y="65.1">5</text>
<text x="98.8" y="65.1">6</text>
<text x="44.2" y="66.2">GND</text>
<text x="56.4" y="66.2">IO4</text>
<text x="96.7" y="82.9">8*3</text>
<text x="98.8" y="87.9">9</text>
<text x="97.6" y="93">10</text>
<text x="97.6" y="98.1">11</text>
<text x="24.7" y="102.5">X8-1</text>
<text x="97.6" y="103.2">12</text>
<text x="101.1" y="125.1" transform="rotate(-90 101.1 125.1)">1</text>
<text x="103.6" y="125.1" transform="rotate(-90 103.6 125.1)">2</text>
<text x="106.1" y="125.1" transform="rotate(-90 106.1 125.1)">3</text>
<text x="108.7" y="125.1" transform="rotate(-90 108.7 125.1)">4</text>
<text x="111.2" y="125.1" transform="rotate(-90 111.2 125.1)">5</text>
<text x="101.1" y="128.4" transform="rotate(-90 101.1 128.4)">X9-</text>
<text x="103.6" y="128.4" transform="rotate(-90 103.6 128.4)">X9-</text>
<text x="106.1" y="128.4" transform="rotate(-90 106.1 128.4)">X9-</text>
<text x="108.7" y="128.4" transform="rotate(-90 108.7 128.4)">X9-</text>
<text x="111.2" y="128.4" transform="rotate(-90 111.2 128.4)">X9-</text>
<text x="20.4" y="137.3">X10-1</text>
<text x="44.8" y="143.8">14</text>
<text x="44.8" y="138.7">16</text>
<text x="44.8" y="141.3">15</text>
<text x="51.8" y="139.8">VBUS2</text>
<text x="51.8" y="142.4">GND2_2</text>
<text x="64.2" y="142.4">GND1_2</text>
<text x="65.6" y="139.8">VBUS1</text>
<text x="77.2" y="143.8">3</text>
<text x="77.2" y="138.7">1</text>
<text x="77.2" y="141.3">2</text>
<text x="131.8" y="138.7">4</text>
<text x="131.8" y="143.8">1</text>
<text x="135.6" y="139.8">VCC</text>
<text x="147.8" y="139.8">IO1</text>
<text x="154" y="138.7">2</text>
<text x="154" y="143.8">3</text>
<text x="51.8" y="144.9">VDD2</text>
<text x="66.9" y="144.9">VDD1</text>
<text x="135.6" y="144.9">GND</text>
<text x="147.8" y="144.9">IO2</text>
<text x="44.8" y="154">13</text>
<text x="51.8" y="155.1">SPD</text>
<text x="66.6" y="155.1">PDEN</text>
<text x="77.2" y="154">4</text>
<text x="20.4" y="160.2">X10-2</text>
<text x="44.8" y="156.5">12</text>
<text x="44.8" y="161.6">10</text>
<text x="44.8" y="159">11</text>
<text x="51.8" y="157.6">PIN</text>
<text x="51.8" y="160.2">DD-</text>
<text x="68.2" y="157.6">SPU</text>
<text x="68.8" y="160.2">UD-</text>
<text x="77.2" y="156.5">5</text>
<text x="77.2" y="159">6</text>
<text x="77.2" y="161.6">7</text>
<text x="164.8" y="156.5">1</text>
<text x="164.8" y="159">2</text>
<text x="164.8" y="161.6">3</text>
<text x="20.4" y="162.7">X10-3</text>
<text x="20.4" y="167.8">X10-4</text>
<text x="46" y="166.7">9</text>
<text x="51.8" y="167.8">GND2</text>
<text x="51.8" y="162.7">DD+</text>
<text x="66.6" y="167.8">GND1</text>
<text x="68.2" y="162.7">UD+</text>
<text x="77.2" y="166.7">8</text>
<text x="164.8" y="164.1">4</text>
</g>
<g font-size="2.1" fill="#800000">
<text x="137.1" y="30.6">1 TX+</text>
<text x="137.1" y="45.9">2 TX-</text>
<text x="137.1" y="51">3 RX+</text>
<text x="137.1" y="66.2">6 RX-</text>
<text x="137.1" y="73.8">4</text>
<text x="137.1" y="76.4">5</text>
<text x="137.1" y="81.4">7</text>
<text x="137.1" y="84">8</text>
</g>
<text font-size="2" fill="#808080" x="46.3" y="40.7">60R@100MHz</text>
<g font-size="2" fill="#f0f">
<text x="146.9" y="42.1">LED Link (Input) 1</text>
<text x="147.7" y="44.6">LED Act (Input) 2</text>
<text x="155.9" y="47.2">Shield 3</text>
<text x="149.6" y="49.7">RX+ (Output) 4</text>
<text x="150.1" y="52.3">RX- (Output) 5</text>
<text x="149.8" y="59.9">+3.3V (Input) 8</text>
<text x="151.4" y="54.8">TX+ (Input) 6</text>
<text x="151.9" y="57.3">TX- (Input) 7</text>
<text x="242.8" y="92.9">NO contact 1</text>
<text x="244.7" y="95.4">Common 2</text>
<text x="242.9" y="98">NC contact 3</text>
<text x="170.8" y="125.9">Vcc 1</text>
<text x="168.8" y="131">Data+ 3</text>
<text x="169.2" y="128.4">Data- 2</text>
<text x="168.6" y="136.1">Shield 5</text>
<text x="170.4" y="133.5">Gnd 4</text>
</g>
<g font-size="1.8" fill="#008080">
<text x="34.3" y="29.3">AUX_ETH_OUT-</text>
<text x="34.3" y="36.9">AUX_+3V3</text>
<text x="34.3" y="44.5">AUX_ETH_OUT+</text>
<text x="34.3" y="49.6">AUX_ETH_IN+</text>
<text x="34.3" y="77.5">AUX_ETH_IN-</text>
<text x="24.4" y="83.8">AC_EARTH/6.2B</text>
<text x="34.3" y="92.7">AUX_ETH_ACTLED</text>
<text x="34.3" y="102.9">AUX_ETH_LINKLED</text>
<text x="113.5" y="159">D-</text>
<text x="113.5" y="161.6">D+</text>
<text x="113.8" y="156.2">XUSB_VBUS</text>
<text x="113.8" y="166.4">XUSB_GND</text>
<text x="148.9" y="177.8">AC_EARTH/6.2B</text>
</g>
<g font-size="1.8" fill="#808080">
<text x="85.1" y="141.6">60R@100MHz</text>
<text x="84.4" y="174.6">60R@100MHz</text>
</g>
<text font-size="1.8" fill="#800080" x="23.5" y="181">Note 7.1: Mount X4 and X8 on the opposite (top) side of the PCB. Use 14 mm (e.g. Bossard B3X14/BN3320) for enclosure with 3 mm rear panel</text>
<g font-size="1.4" fill="#800000">
<text x="115.8" y="74.2" transform="rotate(-90 115.8 74.2)">75R</text>
<text x="119.3" y="74.1" transform="rotate(-90 119.3 74.1)">75R</text>
<text x="126.7" y="74.5">75R</text>
<text x="107.3" y="81.3">1 nF</text>
<text x="126.7" y="81.8">75R</text>
</g>
</svg>
